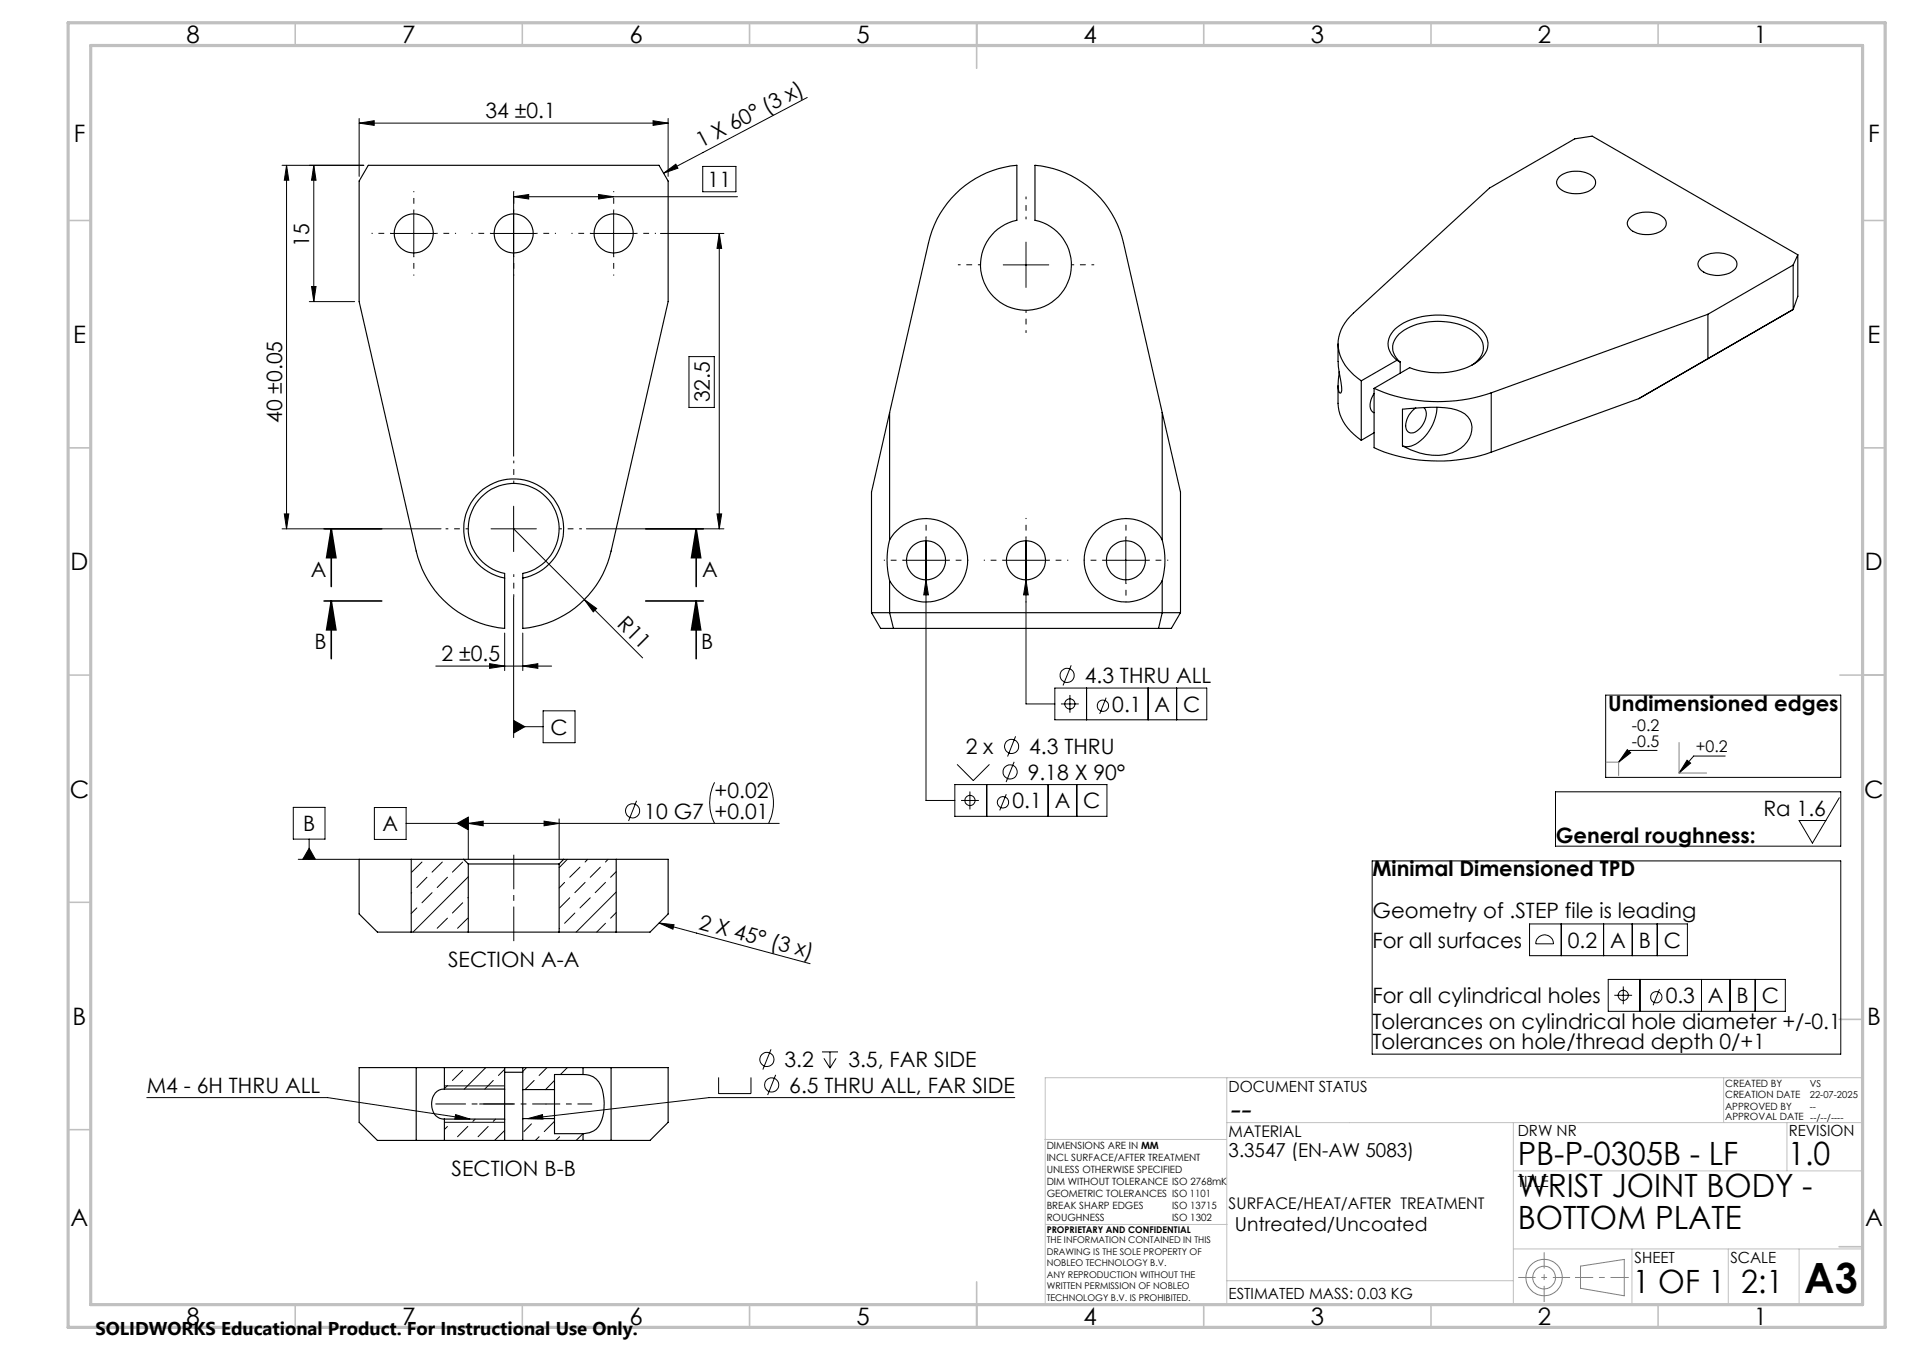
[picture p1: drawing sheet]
<svg xmlns="http://www.w3.org/2000/svg" width="420mm" height="297mm" viewBox="0 0 420 297" stroke-linecap="round" stroke-linejoin="round" font-family="sans-serif">
<g fill="none" stroke="#000" stroke-width=".22">
<path d="M62.1 36.4h18M63.1 36.4l.5 3.2h-1zM63.1 36.4v79.9M69.1 36.4l.5 3.2h-1zM69.1 36.4v30M79.1 27.1l3.3-.5v1zM79.1 26.1v12.7M79.1 27.1h68M143.8 26.6l3.3 .5-3.3 .5zM146.1 38.1l2.7-2 .4 .9zM147.1 26.1v12.7M154.7 36.6h7.3v5.6h-7.3z"/>
<path d="M177.7 21.4l-31.6 16.7M86.1 51.4h10M91.1 46.4v10M108.1 51.4h10M113.1 43.3l3.3-.5v1zM113.1 42.3v58.1M113.1 43.3h49.2M130.1 51.4h10M131.8 42.8l3.3 .5-3.3 .5zM135.1 46.4v10M145.4 51.4h13.9M158.3 51.4l.6 3.2h-1.1z"/>
<path d="M158.3 51.4v64.9M220.8 58.3h10.1M225.8 53.3v9.9M68.1 66.4h10M68.6 63h1l-.5 3.4zM151.7 78.5h5.5v11.1h-5.5zM62.1 116.3h35M62.6 113.1h1l-.5 3.2zM108.1 116.3h10M113.1 111.4v10M113.1 116.3l28.4 28.4M129.1 116.3h30.2"/>
<path d="M157.8 113.1h1.1l-.6 3.2zM203.8 118.2v57.9h6.4M225.8 118.2v36.7h6.4M247.8 118.2v10.1M111.1 139.3v8.2M113.1 131.4v30.9M115.1 139.3v8.2M128.6 131.9l2.7 2-.7 .7zM198.8 123.3h10M203.8 127.6l.6 3.3h-1.1zM220.8 123.3h10.1M225.8 127.6l.5 3.3h-1z"/>
<path d="M242.9 123.3h9.9M95.9 146.5h25.5M107.8 146l3.3 .5-3.3 .5zM113.1 158.5l2.4 1.4-2.4 1.4zM113.1 159.9h6.5M115.1 146.5l3.3-.5v1zM119.6 156.4h7v7h-7zM232.2 151.4h33.4v7h-33.4zM233.5 154.9h4M235.5 152.9v3.9M235.8 146.4l-1.8 4.4M239.2 151.4v7"/>
<path d="M243.5 153.5l-1.4 3.6M252.7 151.4v7M259 151.4v7M353.4 152.9h51.8v18.1h-51.8zM64.6 177.6h6.9v7h-6.9zM82.4 177.7h7v7h-7zM140.1 176.2l-1.7 4.4M157.3 172.1a9.9 9.9 0 0 0 0 9M169.2 172.1a10.2 10.2 0 0 1 0 9M210.2 172.6h33.5v7h-33.5zM210.7 168.2l3.5 3.5 3.6-3.5M211.6 176.1h3.9"/>
<path d="M213.5 174.1v4M217.2 172.6v7M221.5 174.7l-1.4 3.6M223.2 167.6l-1.7 4.4M223.6 162l-1.8 4.4M230.7 172.6v7M237 172.6v7M342.4 174.2h62.8v12h-62.8zM358.2 164.9l.8 .7-2.7 2.1zM364.8 165.1h-6l-2.5 2.6M371.4 167.2l.7 .7-2.5 2.2zM379.8 166.3h-7l-3.2 3.8"/>
<path d="M404.9 175.5l-5.9 10-3-5h5.9M65.7 189.1h13.4M68.1 186.6l1.3 2.5h-2.8zM68.1 184.6v4.5M89.4 181.1h82.1M90.6 196.4l-.1 .1M91.8 199.7l-1.3 1.3M92.9 189.6l-2.3 2.3M94 193l-2.2 2.3M95.1 196.4l-2.2 2.2M97.4 189.6l-2.3 2.3M98.5 193l-2.3 2.3"/>
<path d="M100.6 181.1l2.5-1.3v2.8zM101.8 198.6l-2.2 2.3M101.8 189.6l-2.2 2.3M103.1 181.1l3.3-.4v1zM103.1 192.9l-12.2 12.2M103.1 197.4l-.1 .1M103.1 180.2v8.9M119.8 180.7l3.3 .4-3.3 .6zM123.1 180.2v8.9M124.3 194.1l-1.2 1.3M124.9 189.1l-1.8 1.8M125.4 197.5l-2.2 2.2"/>
<path d="M127.7 190.8l-2.3 2.2M128.8 194.1l-2.3 2.3M129.4 189.1l-.6 .5M129.9 197.5l-2.2 2.2M132.2 190.8l-2.3 2.2M133.3 194.1l-2.3 2.3M133.8 189.1l-.5 .5M135.6 196.2l-8.8 8.9M135.6 191.8l-1.2 1.2M302 189.4h103.2v42.5h-103.2zM98.5 202l-2.3 2.2M103 202l-2.3 2.2"/>
<path d="M123.2 204.2l-.1 .1M126.5 200.9l-2.2 2.2M133.3 203.1l-2 2M135.6 200.8l-1.2 1.2M145.1 203.1l3.3 .3-.3 1zM145.1 203.1l33.2 8.9M336.7 203.3h34.7v7h-34.7zM338.7 206.2a1.99 1.99 0 0 1 2.1-.3 1.99 1.99 0 0 1 1.2 1.7h-3.9a1.92 1.92 0 0 1 .6-1.4zM343.7 203.3v7M353 203.3v7M354 215.5h39v7h-39zM355.4 219h3.9"/>
<path d="M357.3 217v3.9M359.3 203.3v7M361 215.5v7M364.8 203.3v7M365.3 217.6l-1.4 3.6M374.5 215.5v7M380.8 215.5v7M386.4 215.5v7M97.8 238.9h13.3M98.5 238.8l-.7 .7M101.8 235.5l-2.2 2.2M106.9 234.9l-4.7 4.7"/>
<path d="M108.6 237.7l-1.9 1.9M111.1 235.2l-1.4 1.4M115.9 234.9l-.8 .8M117.6 237.7l-2 2M120.4 234.9l-1.7 1.7M122.1 237.7l-2 2M124.9 234.9l-1.5 1.5M158.2 237v3.6h7.1v-3.6M169.7 230.9l-1.8 4.4M170.7 236.5l-1.7 4.4M180.9 231.4h3.6M181.4 232.8l1.3 2.2"/>
<path d="M182.7 231.4v3.6M184 232.8l-1.3 2.2M32.3 241.5h39.8l31.4 4.7M97.8 246.9h13.3M98.5 247.8l-.7 .7M100.3 245.2l3.2 1h-3.4zM103 247.8l-2.3 2.3M104.6 246.2l-.5 .5M107.5 247.8l-2.3 2.3M109.1 246.2l-.5 .5M111.1 248.7l-2.2 2.2M116.2 246.1l3.2-.9 .1 1z"/>
<path d="M117 247.3l-1.7 1.7M118.7 250.1l-.8 .8M122.1 246.7l-2.3 2.3M123.2 250.1l-.9 .8M128.3 249.4l-1.5 1.5M223.4 241.5h-67.3l-39.9 4.6"/>
<circle cx="234.9" cy="148.6" r="1.55"/>
<circle cx="235.5" cy="154.9" r="1.12"/>
<circle cx="242.8" cy="155.3" r="1.24"/>
<circle cx="139.2" cy="178.4" r="1.55"/>
<circle cx="213.5" cy="176.1" r="1.12"/>
<circle cx="220.8" cy="176.5" r="1.25"/>
<circle cx="222.4" cy="169.8" r="1.55"/>
<circle cx="222.7" cy="164.2" r="1.55"/>
<circle cx="357.3" cy="219" r="1.13"/>
<circle cx="364.6" cy="219.4" r="1.24"/>
<circle cx="168.8" cy="233.1" r="1.56"/>
<circle cx="169.9" cy="238.7" r="1.56"/>
</g>
<g fill="none" stroke="#808080" stroke-width=".22">
<path d="M353.6 167.7h2.7v2.9M369.6 163.4v6.7h6.1M347.9 278.5l9.6-1.4v8l-9.6-1.7z"/>
<circle cx="339.9" cy="281" r="2.51"/>
<circle cx="339.9" cy="281.1" r="4"/>
</g>
<path d="M334.2 281h11.4" fill="none" stroke="#808080" stroke-width=".22" stroke-dasharray="15.2 1.3 1.3 1.3" stroke-dashoffset="11.4" stroke-linecap="butt"/>
<path d="M339.9 275.5v10.9" fill="none" stroke="#808080" stroke-width=".22" stroke-dasharray="15.2 1.3 1.3 1.3" stroke-dashoffset="11.7" stroke-linecap="butt"/>
<path d="M346.7 281h11.8" fill="none" stroke="#808080" stroke-width=".22" stroke-dasharray="15.2 1.3 1.3 1.3" stroke-dashoffset="11.2" stroke-linecap="butt"/>
<g fill="none" stroke="#c0c0c0" stroke-width=".22">
<path d="M270.1 237.1v49.9M379.4 237.1v9.9M410.1 237.1h-180v49.9M230 250.7h40M270.1 247h140M333.1 257.6h77M333.1 247v40M393.3 247v10.6M230.2 269.4h39.9M333.1 274.8h77M359.2 274.8v12.2M380.4 274.8v12.2"/>
<path d="M396 274.8v12.2M270.1 281.8h63"/>
</g>
<g fill="none" stroke="#c0c0c0" stroke-width=".35">
<path d="M65 5v5M115 5v5M165 5v5M215 5v10M265 5v5M315 5v5M365 5v5M15 48.5h5M410 48.5h5M15 98.5h5M410 98.5h5M15 148.5h5"/>
<path d="M405 148.5h10M15 198.5h5M404.8 224.3h5M15 248.5h5M404.8 274.3h5M65 287v5M115 287v5M165 287v5M215 282v10M265 287v5M315 287v5M365 287v5"/>
</g>
<path d="M15 5h400v287h-400zM20 10h390v277h-390z" fill="none" stroke="#c0c0c0" stroke-width=".7"/>
<g fill="#000">
<path d="M146.1 38.1l2.7-2 .4 .9zM128.6 131.9l2.7 2-.7 .7zM145.1 203.1l3.3 .3-.3 1z"/>
<path d="M63.1 36.4l.5 3.2h-1zM62.6 113.1h1l-.5 3.2zM158.3 51.4l.6 3.2h-1.1zM157.8 113.1h1.1l-.6 3.2z"/>
<path d="M79.1 27.1l3.3-.5v1zM143.8 26.6l3.3 .5-3.3 .5z"/>
<path d="M113.1 43.3l3.3-.5v1zM131.8 42.8l3.3 .5-3.3 .5zM113.1 158.5l2.4 1.4-2.4 1.4zM116.2 246.1l3.3 .1-.1-1zM100.3 245.2l-.2 1h3.4zM100.6 181.1l2.5 1.5v-2.8zM68.1 186.6l1.3 2.5h-2.8zM225.8 127.6l-.5 3.3h1zM203.8 127.6l-.5 3.3h1.1z"/>
<path d="M68.6 63h1l-.5 3.4zM69.1 36.4l.5 3.2h-1z"/>
<path d="M153.2 116.3l1 6.4h-2zM72.9 116.3l1 6.4h-2z"/>
<path d="M153.2 132.2l1 6.4h-2zM72.9 132.2l1 6.4h-2z"/>
<path d="M115.1 146.5l3.3-.5v1zM107.8 146l3.3 .5-3.3 .5z"/>
<path d="M371.4 167.2l.7 .7-2.5 2.2zM358.2 164.9l.8 .7-2.7 2.1z"/>
<path d="M119.8 180.7l3.3 .4-3.3 .6zM103.1 181.1l3.3-.4v1z"/>
</g>
<g fill="none" stroke="#000" stroke-width=".25">
<path d="M81.1 36.4h64l2 3.4v26.6l-12.6 54.8a21.9 21.9 0 0 1-19.4 17.1v-12.2a10 10 0 0 0 6.3-15.3 10 10 0 0 0-16.6 0 10 10 0 0 0 6.3 15.3v12.2a22 22 0 0 1-19.5-17.1l-12.5-54.8v-26.6zM343.2 38.9a6.2 6.2 0 0 1 7.5 0 1.81 1.81 0 0 1-.7 3 6 6 0 0 1-7.1-.9 1.56 1.56 0 0 1 .3-2.1zM358.7 47.9a6.2 6.2 0 0 1 7.6 0 1.81 1.81 0 0 1-.8 3 6.3 6.3 0 0 1-6.8-.6l-.2-.3a1.52 1.52 0 0 1 .2-2.1zM374.3 56.9a5.9 5.9 0 0 1 7.8 .4 1.81 1.81 0 0 1-1 2.6 6 6 0 0 1-7-.9 1.51 1.51 0 0 1 .2-2.1zM394.7 58.3l-18.7 10.8M394.7 58.3v9.8M395.7 56.1l-45.2-26.2-3.9 .6-18.7 10.9-30 27.5a8.5 8.5 0 0 0-2.6 10 12.3 12.3 0 0 0 4.3 4.9M395.7 56.1l-1 2.2M395.7 56.1v9.1l-1 2.9M294.5 75.7v3.8M294.6 79.5v1.1a19.3 19.3 0 0 1 .6 5.7l-.1 .2a2.32 2.32 0 0 1-.5-2.4l.2-2.3M307.5 79.3a4.3 4.3 0 0 1 .2-7.4 16.5 16.5 0 0 1 17.6-.1 4.3 4.3 0 0 1 .4 7.4 15.8 15.8 0 0 1-12.8 2.5l-2.6-.8-7.8 4.5"/>
<path d="M307.5 79.3l-7.9 4.5M307.5 79.3l.7 .4M308.2 79.7a3.9 3.9 0 0 1 .3-6.6 14.8 14.8 0 0 1 16-.1 4 4 0 0 1-.1 7l-.4 .4M308.2 79.7v2.4M376 69.1l-47.7 17.3M386.9 72.6l-26.1 15.1-32.5 11.8M394.7 68.1l-18.7 10.8v-9.8M394.7 68.1l-2.8 1.6M195.8 90.8v28M255.8 90.8l-8.5-37.4a22 22 0 0 0-19.5-17v12.1a10 10 0 0 1 6.3 15.3 10 10 0 0 1-16.6 0 10 10 0 0 1 6.3-15.3v-12.1a21.9 21.9 0 0 0-19.4 17l-12.6 54.9v26.5M255.8 90.8v28M255.8 90.8l4.1 17.5v26.5"/>
<path d="M294.5 84.9v3.8a9.7 9.7 0 0 0 4.3 7.5l.8 .7M299.6 83.8v13.1M302.5 85.4a35.8 35.8 0 0 0 25.8 1M302.5 85.4v13.1a35.8 35.8 0 0 0 25.8 1M302.5 86.6a3.8 3.8 0 0 0-.6 3.8l.6 .4M302.5 95.2l-2.9 1.7M308.7 90l4.7-.3a17.3 17.3 0 0 1 8.2 .9 4.1 4.1 0 0 1 1.3 6.6 8.8 8.8 0 0 1-9 2.8l-3.3-1-1.9-.9zM313.4 89.6a2.3 2.3 0 0 1 .3 2.8 3.8 3.8 0 0 1-3.2 2.8 1.78 1.78 0 0 1-.9-2.5 5.4 5.4 0 0 1 2-3M316.3 89.6a9.8 9.8 0 0 1-5.7 8.5l-1 .2-.9-.2M328.3 86.4v13.1M195.8 118.8a18.2 18.2 0 0 0 0 9M195.8 118.8a9.2 9.2 0 0 1 13.9-2.6 9.2 9.2 0 0 1 0 14.1 9.2 9.2 0 0 1-13.9-2.5"/>
<path d="M255.8 118.8a17.2 17.2 0 0 1 0 9M255.8 118.8a9.2 9.2 0 0 0-13.8-2.6 9.2 9.2 0 0 0 0 14.1 9.2 9.2 0 0 0 13.8-2.5M111.1 127.2a11 11 0 0 1-7.2-16.9 11 11 0 0 1 18.4 0 11 11 0 0 1-7.2 16.9M191.8 134.8h68.1M191.8 134.8l2.1 3.5h63.9l2.1-3.5M195.8 127.8v7l.9 3.5M255.8 127.8v7l-.8 3.5M90.5 189.1v16M102.1 189.1h22M102.1 189.1h-23v12l4 4h20M102.1 189.1l1 1M103.1 190.1h20"/>
<path d="M103.1 190.1v15M123.1 190.1v15M124.1 189.1h23v12l-4 4h-20M124.1 189.1l-1 1M135.6 189.1v16M103.1 205.1h20M91.6 234.9h6.2M91.6 234.9h-12.5v12l4 4h8.5M91.6 234.9v16M97.8 239.6a3.2 3.2 0 0 0-2.7 4.1 2.72 2.72 0 0 0 2.7 2.5M97.8 239.6h13.3M97.8 234.9v4.7"/>
<path d="M97.8 234.9h13.3M111.1 239.6v6.6M111.1 235.9h4M111.1 234.9h4M111.1 234.9v4.7M115.1 239.7v6.4M115.1 234.9v4.8M115.1 239.7h7M115.1 234.9h13.2M122.1 239.7v6.4M128.3 236.4a4.3 4.3 0 0 1 4.5 4.3 9.3 9.3 0 0 1-1.5 7.7 4.6 4.6 0 0 1-3 1M128.3 234.9h6.2"/>
<path d="M128.3 234.9v1.5M128.3 236.4h-6.2v3.3M134.5 234.9h12.6v12l-4 4h-8.6M134.5 234.9v16M91.6 250.9h6.2M97.8 246.2h13.3M97.8 246.2v4.7M97.8 250.9h13.3M111.1 250.9h4M111.1 246.2v4.7M115.1 246.1v4.8M115.1 250.9h13.2"/>
<path d="M115.1 246.1h7M122.1 246.1v3.3h6.2M128.3 250.9h6.2M128.3 249.4v1.5"/>
<circle cx="91.1" cy="51.4" r="4.3"/>
<circle cx="113.1" cy="51.4" r="4.3"/>
<circle cx="135.1" cy="51.4" r="4.3"/>
<circle cx="203.8" cy="123.3" r="4.3"/>
<circle cx="225.8" cy="123.3" r="4.3"/>
<circle cx="247.8" cy="123.3" r="4.3"/>
</g>
<path d="M71.3 116.3h12.7M72.9 116.3l1 6.4h-2zM72.9 116.3v12.7M142.1 116.3h12.7M153.2 116.3l1 6.4h-2zM153.2 116.3v12.7M71.3 132.2h12.7M72.9 132.2l1 6.4h-2zM72.9 132.2v12.7M142.1 132.2h12.7M153.2 132.2l1 6.4h-2zM153.2 132.2v12.7" fill="none" stroke="#000" stroke-width=".35"/>
<g fill="none" stroke="#000" stroke-width=".22" stroke-dasharray="15.2 1.3 1.3 1.3" stroke-dashoffset="15" stroke-linecap="butt">
<path d="M86.1 51.3h-4.3M91.1 46.3v-4.3M91.1 56.3v4.3M96.1 51.3h4.3M108.1 51.3h-4.3M113.1 46.3v-4.3M113.1 56.3v4.3M118.1 51.3h4.3M130.1 51.3h-4.3M135.1 46.3v-4.3M135.1 56.3v4.3M140.1 51.3h4.3"/>
<path d="M203.9 118.2v-4.3M225.9 118.2v-4.3M247.9 118.2v-4.3M198.9 123.2h-4.3M203.9 128.2v4.3M208.9 123.2h4.3M220.9 123.2h-4.3M225.9 128.2v4.3M230.9 123.2h4.3M242.9 123.2h-4.3M247.9 128.2v4.3M252.9 123.2h4.3"/>
</g>
<path d="M215.9 58.2h-5M225.9 48.2v-5M235.9 58.2h5M225.9 68.2v5M103.1 116.3h-5M113.1 106.3v-5M123.1 116.3h5M113.1 126.3v5" fill="none" stroke="#000" stroke-width=".22" stroke-dasharray="15.2 1.3 1.3 1.3" stroke-dashoffset="14.6" stroke-linecap="butt"/>
<path d="M105.5 242.9h14.8" fill="none" stroke="#000" stroke-width=".22" stroke-dasharray="15.2 1.3 1.3 1.3" stroke-dashoffset="7.4" stroke-linecap="butt"/>
<path d="M113.1 242.9h-17.3" fill="none" stroke="#000" stroke-width=".22" stroke-dasharray="15.2 1.3 1.3 1.3" stroke-dashoffset="8.5" stroke-linecap="butt"/>
<path d="M130.3 242.9h-10.2" fill="none" stroke="#000" stroke-width=".22" stroke-dasharray="15.2 1.3 1.3 1.3" stroke-dashoffset="12" stroke-linecap="butt"/>
<path d="M113.1 188v19" fill="none" stroke="#000" stroke-width=".22" stroke-dasharray="15.2 1.3 1.3 1.3" stroke-dashoffset="7.6" stroke-linecap="butt"/>
<text font-size="9.2" x="397.2" y="284.5">A3</text>
<text font-size="7.3" x="270.4" y="246.3">--</text>
<g font-size="7.1">
<text x="334.1" y="256.2">PB-P-0305B - LF</text>
<text x="393.6" y="256.2">1.0</text>
<text x="334.1" y="263.3">WRIST JOINT BODY -</text>
<text x="334.1" y="270.3">BOTTOM PLATE</text>
<text x="359.4" y="284.5">1 OF 1</text>
<text x="383.3" y="284.5">2:1</text>
</g>
<g font-size="5.3">
<text x="41" y="9.5">8</text>
<text x="88.5" y="9.5">7</text>
<text x="138.5" y="9.5">6</text>
<text x="188.5" y="9.5">5</text>
<text x="238.5" y="9.5">4</text>
<text x="288.5" y="9.5">3</text>
<text x="338.5" y="9.5">2</text>
<text x="386" y="9.5">1</text>
<text x="16.2" y="31.3">F</text>
<text x="411.2" y="31.3">F</text>
<text x="16.1" y="75.5">E</text>
<text x="411.1" y="75.5">E</text>
<text x="15.5" y="125.5">D</text>
<text x="410.5" y="125.5">D</text>
<text x="15.4" y="175.5">C</text>
<text x="410.4" y="175.5">C</text>
<text x="16" y="225.5">B</text>
<text x="411" y="225.5">B</text>
<text x="15.5" y="269.8">A</text>
<text x="410.5" y="269.8">A</text>
<text x="41" y="291.5">8</text>
<text x="88.5" y="291.5">7</text>
<text x="138.5" y="291.5">6</text>
<text x="188.5" y="291.5">5</text>
<text x="238.5" y="291.5">4</text>
<text x="288.5" y="291.5">3</text>
<text x="338.5" y="291.5">2</text>
<text x="386" y="291.5">1</text>
</g>
<g font-size="4.7">
<text x="106.8" y="26">34 ±0.1</text>
<text x="154.3" y="32.6" transform="rotate(-28 154.3 32.6)">1 X 60° (3 x)</text>
<text x="155.8" y="41.1">11</text>
<text x="68.1" y="54.4" transform="rotate(-90 68.1 54.4)">15</text>
<text x="156.2" y="88.5" transform="rotate(-90 156.2 88.5)">32.5</text>
<text x="62.1" y="93.1" transform="rotate(-90 62.1 93.1)">40 ±0.05</text>
<text x="68.4" y="126.9">A</text>
<text x="154.5" y="126.9">A</text>
<text x="135.6" y="137.5" transform="rotate(45 135.6 137.5)">R11</text>
<text x="69.2" y="142.8">B</text>
<text x="154.3" y="142.8">B</text>
<text x="97.2" y="145.5">2 ±0.5</text>
<text x="238.8" y="150.3">4.3 THRU ALL</text>
<text x="121.2" y="161.6">C</text>
<text x="244.9" y="156.6">0.1</text>
<text x="254.2" y="156.6">A</text>
<text x="260.5" y="156.6">C</text>
<text x="354" y="156.4">Undimensioned edges</text>
<text x="212.6" y="165.9">2 x</text>
<text x="226.6" y="165.9">4.3 THRU</text>
<text x="226.2" y="171.5">9.18 X 90°</text>
<text x="157.3" y="175.6">+0.02</text>
<text x="222.9" y="177.9">0.1</text>
<text x="232.2" y="177.9">A</text>
<text x="238.5" y="177.9">C</text>
<text x="388.2" y="179.5">Ra 1.6</text>
<text x="66.7" y="182.9">B</text>
<text x="84.2" y="182.9">A</text>
<text x="141.8" y="180.1">10 G7 +0.01</text>
<text x="342.5" y="185.5">General roughness:</text>
<text x="302.1" y="192.8">Minimal Dimensioned TPD</text>
<text x="302.1" y="201.9">Geometry of .STEP file is leading</text>
<text x="153.6" y="204.3" transform="rotate(15 153.6 204.3)">2 X 45° (3 x)</text>
<text x="302.1" y="208.5">For all surfaces</text>
<text x="345.1" y="208.5">0.2</text>
<text x="354.4" y="208.5">A</text>
<text x="360.7" y="208.5">B</text>
<text x="366.3" y="208.5">C</text>
<text x="98.6" y="212.8">SECTION A-A</text>
<text x="302.1" y="220.7">For all cylindrical holes</text>
<text x="366.7" y="220.7">0.3</text>
<text x="376" y="220.7">A</text>
<text x="382.3" y="220.7">B</text>
<text x="387.8" y="220.7">C</text>
<text x="302.1" y="226.3">Tolerances on cylindrical hole diameter +/-0.1</text>
<text x="302.1" y="230.9">Tolerances on hole/thread depth 0/+1</text>
<text x="172.7" y="234.8">3.2</text>
<text x="186.8" y="234.8">3.5, FAR SIDE</text>
<text x="32.3" y="240.4">M4 - 6H THRU ALL</text>
<text x="173.7" y="240.4">6.5 THRU ALL, FAR SIDE</text>
<text x="99.4" y="258.7">SECTION B-B</text>
</g>
<g font-size="4.2">
<text x="270.4" y="254.6">3.3547 (EN-AW 5083)</text>
<text x="271.8" y="270.8">Untreated/Uncoated</text>
</g>
<text font-size="4.1" x="21" y="293.7">SOLIDWORKS Educational Product. For Instructional Use Only.</text>
<g font-size="3.5">
<text x="359.2" y="160.9">-0.2</text>
<text x="359.2" y="164.3">-0.5</text>
<text x="373.3" y="165.5">+0.2</text>
<text x="270.4" y="250.1">MATERIAL</text>
<text x="270.4" y="266">SURFACE/HEAT/AFTER TREATMENT</text>
</g>
<g font-size="3.4">
<text x="270.4" y="240.2">DOCUMENT STATUS</text>
<text x="334.1" y="250">DRW NR</text>
<text x="393.7" y="250">REVISION</text>
<text x="334.1" y="261.1">TITLE</text>
<text x="359.8" y="277.9">SHEET</text>
<text x="380.9" y="277.9">SCALE</text>
<text x="270.4" y="285.7">ESTIMATED MASS: 0.03 KG</text>
</g>
<g font-size="2.2">
<text x="379.7" y="239.1">CREATED BY</text>
<text x="379.7" y="244.2">APPROVED BY</text>
<text x="379.7" y="241.6">CREATION DATE</text>
<text x="379.7" y="246.5">APPROVAL DATE --/--/----</text>
<text x="230.4" y="252.7">DIMENSIONS ARE IN MM</text>
<text x="230.4" y="255.4">INCL SURFACE/AFTER TREATMENT</text>
<text x="230.4" y="258">UNLESS OTHERWISE SPECIFIED</text>
<text x="230.4" y="260.7">DIM WITHOUT TOLERANCE ISO 2768mK</text>
<text x="230.4" y="263.3">GEOMETRIC TOLERANCES ISO 1101</text>
<text x="230.4" y="266">BREAK SHARP EDGES</text>
<text x="230.4" y="268.6">ROUGHNESS</text>
<text x="258" y="266">ISO 13715</text>
<text x="258" y="268.7">ISO 1302</text>
</g>
<g font-size="2.1">
<text x="398.4" y="239.1">VS</text>
<text x="398.4" y="244.2">--</text>
<text x="398.4" y="241.7">22-07-2025</text>
</g>
<g font-size="2">
<text x="230.4" y="271.3">PROPRIETARY AND CONFIDENTIAL</text>
<text x="230.4" y="273.5">THE INFORMATION CONTAINED IN THIS</text>
<text x="230.4" y="276.1">DRAWING IS THE SOLE PROPERTY OF</text>
<text x="230.4" y="278.6">NOBLEO TECHNOLOGY B.V.</text>
<text x="230.4" y="281.1">ANY REPRODUCTION WITHOUT THE</text>
<text x="230.4" y="283.6">WRITTEN PERMISSION OF NOBLEO</text>
<text x="230.4" y="286.2">TECHNOLOGY B.V. IS PROHIBITED.</text>
</g>
</svg>
